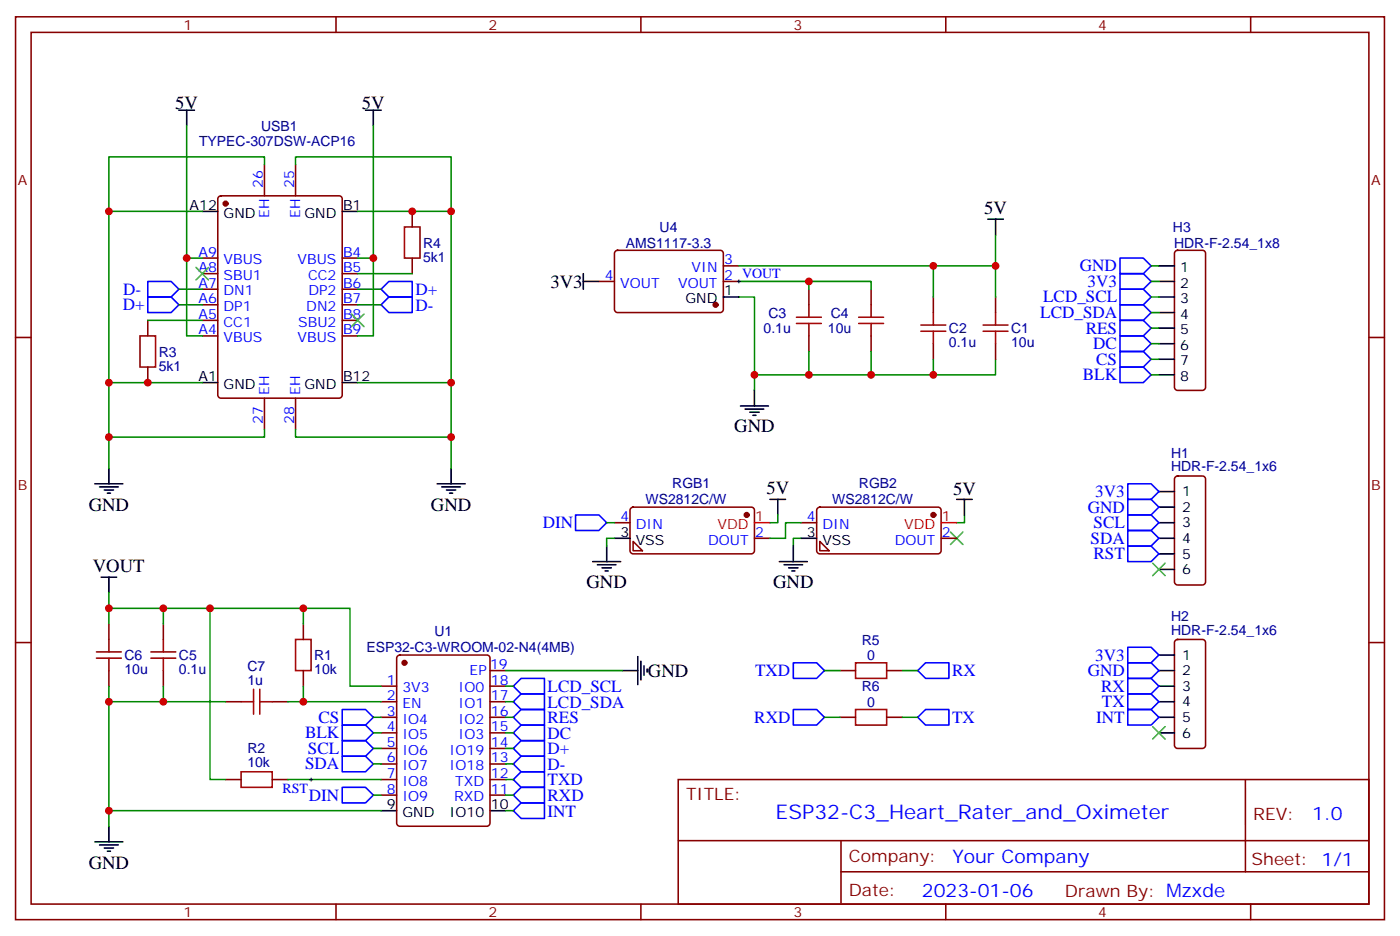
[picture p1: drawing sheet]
<svg xmlns="http://www.w3.org/2000/svg" width="317mm" height="212mm" viewBox="0 0 317 212" stroke-linecap="round" stroke-linejoin="round" font-family="sans-serif">
<g fill="none" stroke="#870000" stroke-width=".35">
<path d="M3.5 3.8h310.5v204.6h-310.5zM7.1 7.3h303.3v197.6h-303.3zM76.2 3.8v3.5M145.3 3.8v3.5M214.5 3.8v3.5M283.6 3.8v3.5M60 37.3v7.1M67 37.3v7.1M45.9 58.5h3.5M49.6 44.6l.5-.2h26.8a.71 .71 0 0 1 .7 .7v44.4a.76 .76 0 0 1-.7 .7h-26.8a.76 .76 0 0 1-.7-.7v-44.4zM77.6 58.5h3.5M93.5 47.9v3.5"/>
<path d="M93.5 58.5v3.5M139.6 56.9l.5-.2h23.2a.71 .71 0 0 1 .7 .7v12.7a.76 .76 0 0 1-.7 .7h-23.2a.76 .76 0 0 1-.8-.7v-12.7zM266.6 56.9l.5-.2h5.6a.71 .71 0 0 1 .7 .7v30.4a.76 .76 0 0 1-.7 .7h-5.6a.76 .76 0 0 1-.8-.7v-30.4zM3.5 76.5h3.6M33.5 72.6v3.5M45.9 62h3.5M45.9 65.5h3.5M45.9 69.1h3.5M45.9 72.6h3.5M45.9 76.1h3.5M77.6 62h3.5M77.6 65.5h3.5"/>
<path d="M77.6 69.1h3.5M77.6 72.6h3.5M77.6 76.1h3.5M135.8 63.8h3.5M164 63.8h3.6M164 60.3h3.6M183.4 65.5v3.6M183.4 76.1v3.6M197.6 65.5v3.6M197.6 76.1v3.6M211.7 67.3v3.5M211.7 77.9v3.5"/>
<path d="M225.8 67.3v3.5M225.8 77.9v3.5M310.4 76.5h3.6M33.5 83.2v3.5M60 90.2v7.1M67 90.2v7.1M139.3 118.5h3.6M143.1 115.1l.5-.2h26.8a.71 .71 0 0 1 .7 .7v9.2a.76 .76 0 0 1-.7 .7h-26.8a.76 .76 0 0 1-.7-.7v-9.2zM181.7 118.5h3.5M185.4 115.1l.5-.2h26.8a.71 .71 0 0 1 .7 .7v9.2a.76 .76 0 0 1-.7 .7h-26.8a.76 .76 0 0 1-.7-.7v-9.2zM266.6 108.1l.5-.2h5.6a.71 .71 0 0 1 .7 .7v23.3a.76 .76 0 0 1-.7 .7h-5.6a.76 .76 0 0 1-.8-.7v-23.3zM143.6 122.7l2.1 2.1h-2.1z"/>
<path d="M171.1 122h3.5M185.9 122.7l2.1 2.1h-2.1zM213.4 122h3.6M3.5 145.6h3.6M24.7 141.4v3.5M24.7 152v3.5M37 141.4v3.5M37 152v3.5M51.2 159h3.5M61.7 159h3.6M68.8 141.4v3.5M68.8 152v3.5"/>
<path d="M86.4 155.5h3.6M86.4 159h3.6M90.2 148.7l.5-.3h19.7a.71 .71 0 0 1 .7 .8v37.3a.76 .76 0 0 1-.7 .8h-19.7a.76 .76 0 0 1-.7-.8v-37.3zM111.1 152h3.6M111.1 155.5h3.6M111.1 159h3.6M190.5 152h3.5M201.1 152h3.5M266.6 145.1l.5-.2h5.6a.71 .71 0 0 1 .7 .7v23.3a.76 .76 0 0 1-.7 .7h-5.6a.76 .76 0 0 1-.8-.7v-23.3zM310.4 145.6h3.6M51.2 176.7h3.5M61.7 176.7h3.6"/>
<path d="M86.4 162.6h3.6M86.4 166.1h3.6M86.4 169.6h3.6M86.4 173.1h3.6M86.4 176.7h3.6M111.1 162.6h3.6M111.1 166.1h3.6M111.1 169.6h3.6M111.1 173.1h3.6M111.1 176.7h3.6M153.8 176.7h156.6v28.2h-156.6zM190.5 162.6h3.5"/>
<path d="M201.1 162.6h3.5M282.4 176.7v20.9M86.4 180.2h3.6M111.1 180.2h3.6M153.8 190.5h156.5M190.7 197.6h119.6M190.7 190.5v14.1M76.2 204.9v3.5M145.3 204.9v3.5M214.5 204.9v3.5M283.6 204.9v3.5"/>
</g>
<g fill="none" stroke="#000" stroke-width=".35">
<path d="M40.6 25h3.5M42.3 25v3.5M82.9 25h3.5M84.7 25v3.5M45.9 47.9h3.5M77.6 47.9h3.5M224 49.7h3.5M225.8 49.7v3.5M132.3 63.8h3.5M132.3 62v3.5M164 67.3h3.6M262.8 60.3h3.5"/>
<path d="M262.8 63.8h3.5M262.8 67.3h3.5M262.8 70.8h3.5M262.8 74.4h3.5M262.8 77.9h3.5M45.9 86.7h3.5M77.6 86.7h3.5M167.9 92h6.4M169 92.7h4.2M170 93.4h2.2M170.7 94.1h.7M171.1 88.5v3.5"/>
<path d="M262.8 81.4h3.5M262.8 84.9h3.5M21.5 109.6h6.4M22.6 110.3h4.2M23.6 111.1h2.2M24.3 111.8h.7M24.7 106.1v3.5M99.1 109.6h6.4M100.2 110.3h4.2M101.2 111.1h2.2M102 111.8h.7M102.3 106.1v3.5"/>
<path d="M174.6 113.2h3.6M176.4 113.2v3.5M217 113.2h3.5M218.7 113.2v3.5M262.8 111.4h3.5M262.8 114.9h3.5M262.8 118.5h3.5M22.9 130.8h3.6M24.7 130.8v3.5M134.4 127.3h6.4M135.5 128h4.2M136.5 128.7h2.1"/>
<path d="M137.2 129.4h.7M137.6 123.8v3.5M139.3 122h3.6M176.7 127.3h6.4M177.8 128h4.2M178.9 128.7h2.1M179.6 129.4h.7M179.9 123.8v3.5M181.7 122h3.5M262.8 122h3.5M262.8 125.5h3.5M262.8 129h3.5"/>
<path d="M141.1 152h3.5M144.6 148.8v6.4M145.3 149.9v4.2M146 150.9v2.1M146.8 151.6v.7M262.8 148.4h3.5M262.8 152h3.5M262.8 155.5h3.5M262.8 159h3.5M262.8 162.6h3.5M262.8 166.1h3.5M21.5 190.8h6.4"/>
<path d="M22.6 191.5h4.2M23.6 192.2h2.2M24.3 192.9h.7M24.7 187.3v3.5M86.4 183.7h3.6M111.1 183.7h3.6"/>
</g>
<g fill="#870000" stroke="#870000" stroke-width=".35">
<circle cx="91.7" cy="150.2" r=".53"/>
<circle cx="51.2" cy="46.1" r=".53"/>
<circle cx="169.3" cy="116.7" r=".53"/>
<circle cx="162.3" cy="69.1" r=".53"/>
<circle cx="211.7" cy="116.7" r=".53"/>
</g>
<g fill="none" stroke="#00f" stroke-width=".35">
<path d="M254 58.5h5.3l1.8 1.8-1.8 1.7h-5.3zM33.5 63.8h5.3l1.8 1.7-1.8 1.8h-5.3zM33.5 67.3h5.3l1.8 1.8-1.8 1.7h-5.3zM86.4 65.5l1.8-1.7h5.3v3.5h-5.3zM86.4 69.1l1.8-1.8h5.3v3.5h-5.3zM254 62h5.3l1.8 1.8-1.8 1.7h-5.3zM254 65.5h5.3l1.8 1.8-1.8 1.8h-5.3zM254 69.1h5.3l1.8 1.7-1.8 1.8h-5.3zM254 72.6h5.3l1.8 1.8-1.8 1.7h-5.3zM254 76.1h5.3l1.8 1.8-1.8 1.8h-5.3zM254 79.7h5.3l1.8 1.7-1.8 1.8h-5.3zM254 83.2h5.3l1.8 1.7-1.8 1.8h-5.3z"/>
<path d="M130.5 116.7h5.3l1.8 1.8-1.8 1.7h-5.3zM255.8 109.6h5.3l1.7 1.8-1.7 1.8h-5.3zM255.8 113.2h5.3l1.7 1.7-1.7 1.8h-5.3zM255.8 116.7h5.3l1.7 1.8-1.7 1.7h-5.3zM255.8 120.2h5.3l1.7 1.8-1.7 1.8h-5.3zM255.8 123.8h5.3l1.7 1.7-1.7 1.8h-5.3zM116.4 155.5l1.8-1.8h5.3v3.6h-5.3zM118.2 157.3h5.3v3.5h-5.3l-1.8-1.8zM179.9 150.2h5.3l1.8 1.8-1.8 1.7h-5.3zM208.1 152l1.8-1.8h5.3v3.5h-5.3zM255.8 146.7h5.3l1.7 1.7-1.7 1.8h-5.3zM255.8 150.2h5.3l1.7 1.8-1.7 1.7h-5.3z"/>
<path d="M255.8 153.7h5.3l1.7 1.8-1.7 1.8h-5.3zM255.8 157.3h5.3l1.7 1.7-1.7 1.8h-5.3zM77.6 160.8h5.3l1.8 1.8-1.8 1.7h-5.3zM77.6 164.3h5.3l1.8 1.8-1.8 1.8h-5.3zM77.6 167.9h5.3l1.8 1.7-1.8 1.8h-5.3zM77.6 171.4h5.3l1.8 1.7-1.8 1.8h-5.3zM77.6 178.4h5.3l1.8 1.8-1.8 1.8h-5.3zM116.4 162.6l1.8-1.8h5.3v3.5h-5.3zM116.4 166.1l1.8-1.8h5.3v3.6h-5.3zM116.4 169.6l1.8-1.7h5.3v3.5h-5.3zM116.4 173.1l1.8-1.7h5.3v3.5h-5.3zM116.4 176.7l1.8-1.8h5.3v3.5h-5.3z"/>
<path d="M179.9 160.8h5.3l1.8 1.8-1.8 1.7h-5.3zM208.1 162.6l1.8-1.8h5.3v3.5h-5.3zM255.8 160.8h5.3l1.7 1.8-1.7 1.7h-5.3zM116.4 180.2l1.8-1.8h5.3v3.6h-5.3zM116.4 183.7l1.8-1.7h5.3v3.5h-5.3z"/>
</g>
<path d="M44.4 60.6l2.9 2.8M47.3 60.6l-2.9 2.8M79.7 71.2l2.8 2.8M82.5 71.2l-2.8 2.8M215.5 120.6l2.9 2.8M218.4 120.6l-2.9 2.8M261.4 127.6l2.8 2.9M264.2 127.6l-2.8 2.9M261.4 164.7l2.8 2.8M264.2 164.7l-2.8 2.8" fill="none" stroke="#3c3" stroke-width=".35"/>
<g fill="none" stroke="#008700" stroke-width=".35">
<path d="M42.3 28.5v47.6h3.6M60 37.3v-1.7h-35.3v12.3M67 37.3v-1.7h35.3v12.3M84.7 28.5v47.6h-3.6M42.3 58.5h3.6M45.9 47.9h-21.2v58.2M81.1 47.9h21.2v58.2M81.1 58.5h3.6M225.8 53.2v14.1M33.5 72.6h12.4M40.6 65.5h5.3M40.6 69.1h5.3"/>
<path d="M81.1 65.5h5.3M81.1 69.1h5.3M81.1 62h12.4M167.6 67.3h3.5v21.2M167.6 63.8h30v1.7M167.6 60.3h58.2M183.4 63.8v1.7M183.4 79.7v5.2M197.6 79.7v5.2M211.7 60.3v7M261.1 77.9h1.7M261.1 74.4h1.7"/>
<path d="M261.1 70.8h1.7M261.1 67.3h1.7M261.1 63.8h1.7M261.1 60.3h1.7M24.7 86.7h21.2M60 97.3v1.8h-35.3M67 97.3v1.8h35.3M81.1 86.7h21.2M211.7 81.4v3.5M225.8 81.4v3.5h-54.7M261.1 84.9h1.7M261.1 81.4h1.7"/>
<path d="M137.6 118.5h1.7M176.4 116.7v1.8h-1.8M181.7 118.5h-3.5v3.5h-3.6M218.7 116.7v1.8h-1.7M24.7 137.9h44.1v3.5M24.7 134.3v7.1M37 137.9v3.5M47.6 137.9v38.8h3.6M68.8 137.9h10.6v17.6h7M139.3 122h-1.7v1.8M181.7 122h-1.8v1.8M24.7 159h26.5"/>
<path d="M24.7 155.5v31.8M37 155.5v3.5M65.3 159h21.1M68.8 155.5v3.5M114.7 159h1.7M114.7 155.5h1.7M114.7 152h26.4M187 152h3.5M204.6 152h3.5M65.3 176.7h21.1M84.7 173.1h1.7M84.7 169.6h1.7"/>
<path d="M84.7 166.1h1.7M84.7 162.6h1.7M114.7 176.7h1.7M114.7 173.1h1.7M114.7 169.6h1.7M114.7 166.1h1.7M114.7 162.6h1.7M187 162.6h3.5M204.6 162.6h3.5M24.7 183.7h61.7M84.7 180.2h1.7M114.7 183.7h1.7"/>
<path d="M114.7 180.2h1.7"/>
</g>
<g fill="none" stroke="#a10000" stroke-width=".35">
<path d="M91.7 51.4h3.5v7.1h-3.5zM31.7 76.1h3.6v7.1h-3.6zM180.6 73.3h5.7M180.6 71.9h5.7M183.4 69.1v2.8M183.4 73.3v2.8M194.7 73.3h5.7M194.7 71.9h5.7M197.6 69.1v2.8M197.6 73.3v2.8M208.8 75.1h5.7M208.8 73.7h5.7"/>
<path d="M211.7 70.8v2.9M211.7 75.1v2.8M223 75.1h5.6M223 73.7h5.6M225.8 70.8v2.9M225.8 75.1v2.8M21.9 149.2h5.6M21.9 147.7h5.6M24.7 144.9v2.8M24.7 149.2v2.8M34.2 149.2h5.7M34.2 147.7h5.7"/>
<path d="M37 144.9v2.8M37 149.2v2.8M54.7 159h2.8M57.5 156.2v5.7M58.9 156.2v5.7M58.9 159h2.8M67 144.9h3.6v7.1h-3.6zM194 150.2h7.1v3.5h-7.1zM54.7 174.9h7v3.5h-7zM194 160.8h7.1v3.5h-7.1z"/>
</g>
<path d="M171.1 118.5h3.5M213.4 118.5h3.6" fill="none" stroke="#f00" stroke-width=".35"/>
<path d="M167.2 63.8h.7M167.6 63.4v.7M70.2 176.7h.7M70.6 176.3v.7" fill="none" stroke="#000" stroke-width=".23"/>
<g fill="#c00">
<circle cx="84.7" cy="58.5" r=".88"/>
<circle cx="42.3" cy="58.5" r=".88"/>
<circle cx="24.7" cy="86.7" r=".88"/>
<circle cx="33.5" cy="86.7" r=".88"/>
<circle cx="93.5" cy="47.9" r=".88"/>
<circle cx="102.3" cy="86.7" r=".88"/>
<circle cx="102.3" cy="47.9" r=".88"/>
<circle cx="24.7" cy="47.9" r=".88"/>
<circle cx="24.7" cy="99.1" r=".88"/>
<circle cx="102.3" cy="99.1" r=".88"/>
<circle cx="225.8" cy="60.3" r=".88"/>
<circle cx="171.1" cy="84.9" r=".88"/>
<circle cx="211.7" cy="60.3" r=".88"/>
<circle cx="211.7" cy="84.9" r=".88"/>
<circle cx="68.8" cy="159" r=".88"/>
<circle cx="24.7" cy="137.9" r=".88"/>
<circle cx="37" cy="137.9" r=".88"/>
<circle cx="47.6" cy="137.9" r=".88"/>
<circle cx="24.7" cy="183.7" r=".88"/>
<circle cx="24.7" cy="159" r=".88"/>
<circle cx="37" cy="159" r=".88"/>
<circle cx="68.8" cy="137.9" r=".88"/>
<circle cx="183.4" cy="63.8" r=".88"/>
<circle cx="197.6" cy="84.9" r=".88"/>
<circle cx="183.4" cy="84.9" r=".88"/>
</g>
<text font-size="4.6" fill="#00f" x="175.9" y="185.7">ESP32-C3_Heart_Rater_and_Oximeter</text>
<g font-size="4.2">
<text x="39.7" y="24.6">5V</text>
<text x="82.1" y="24.6">5V</text>
<text x="223.2" y="48.6">5V</text>
<text x="124.8" y="65.2">3V3</text>
<text x="166.5" y="98">GND</text>
<text x="173.8" y="112.1">5V</text>
<text x="216.1" y="112.1">5V</text>
<text x="20.1" y="115.7">GND</text>
<text x="97.7" y="115.7">GND</text>
<text x="21.1" y="129.7">VOUT</text>
<text x="133" y="133.4">GND</text>
<text x="175.3" y="133.4">GND</text>
<text x="146.9" y="153.4">GND</text>
<text x="20.1" y="196.8">GND</text>
</g>
<g font-size="4.2" fill="#00f">
<text x="297.6" y="185.9">1.0</text>
<text x="216" y="195.5">Your Company</text>
<text x="209.1" y="203.3">2023-01-06</text>
</g>
<g font-size="3.9" fill="#00f">
<text x="244.9" y="61.5">GND</text>
<text x="246.6" y="65">3V3</text>
<text x="27.8" y="70.3">D+</text>
<text x="27.9" y="66.8">D-</text>
<text x="94.2" y="66.9">D+</text>
<text x="94.2" y="70.4">D-</text>
<text x="236.6" y="68.6">LCD_SCL</text>
<text x="235.9" y="72.1">LCD_SDA</text>
<text x="246.2" y="75.6">RES</text>
<text x="247.9" y="79.1">DC</text>
<text x="248.6" y="82.7">CS</text>
<text x="245.6" y="86.2">BLK</text>
<text x="248.4" y="112.6">3V3</text>
<text x="123.1" y="119.6">DIN</text>
<text x="246.7" y="116.2">GND</text>
<text x="248" y="119.7">SCL</text>
<text x="247.3" y="123.2">SDA</text>
<text x="248" y="126.8">RST</text>
<text x="248.4" y="149.7">3V3</text>
<text x="171.3" y="153.2">TXD</text>
<text x="215.9" y="153.2">RX</text>
<text x="246.7" y="153.2">GND</text>
<text x="124.2" y="160.3">LCD_SDA</text>
<text x="124.2" y="156.8">LCD_SCL</text>
<text x="249.7" y="156.7">RX</text>
<text x="249.9" y="160.3">TX</text>
<text x="69.2" y="167.3">BLK</text>
<text x="72.2" y="163.8">CS</text>
<text x="124.2" y="163.9">RES</text>
<text x="124.2" y="167.4">DC</text>
<text x="171.1" y="163.8">RXD</text>
<text x="215.9" y="163.9">TX</text>
<text x="248.6" y="163.8">INT</text>
<text x="69.8" y="170.9">SCL</text>
<text x="124.2" y="170.9">D+</text>
<text x="69.2" y="174.4">SDA</text>
<text x="124.2" y="177.9">TXD</text>
<text x="124.2" y="174.5">D-</text>
<text x="70" y="181.5">DIN</text>
<text x="124.2" y="181.5">RXD</text>
<text x="124.2" y="185.1">INT</text>
</g>
<g font-size="3.9" fill="#800">
<text x="155.6" y="181.3">TITLE:</text>
<text x="284.2" y="185.9">REV:</text>
<text x="192.5" y="195.5">Company:</text>
<text x="283.9" y="196.1">Sheet: 1/1</text>
<text x="192.5" y="203.1">Date:</text>
<text x="241.5" y="203.2">Draw</text>
<text x="251.7" y="203.2">n By: Mzxde</text>
</g>
<g font-size="3.2" fill="#800">
<text x="41.6" y="6.8">1</text>
<text x="110.8" y="6.8">2</text>
<text x="179.9" y="6.8">3</text>
<text x="249.1" y="6.8">4</text>
<text x="4.1" y="41.9">A</text>
<text x="311" y="41.9">A</text>
<text x="4.1" y="111.1">B</text>
<text x="311" y="111.1">B</text>
<text x="41.6" y="207.9">1</text>
<text x="110.8" y="207.9">2</text>
<text x="179.9" y="207.9">3</text>
<text x="249.1" y="207.9">4</text>
</g>
<g font-size="3.2" fill="#000080">
<text x="59.2" y="29.6">USB1</text>
<text x="45.1" y="33.2">TYPEC-307DSW-ACP16</text>
<text x="149.6" y="52.5">U4</text>
<text x="266" y="52.6">H3</text>
<text x="96" y="59.3">5k1</text>
<text x="96" y="56.1">R4</text>
<text x="141.9" y="56.1">AMS1117-3.3</text>
<text x="266.3" y="56.1">HDR-F-2.54_1x8</text>
<text x="174.3" y="72">C3</text>
<text x="188.4" y="72">C4</text>
<text x="173.2" y="75.5">0.1u</text>
<text x="187.8" y="75.5">10u</text>
<text x="215.2" y="75.5">C2</text>
<text x="229.3" y="75.5">C1</text>
<text x="36" y="84">5k1</text>
<text x="36" y="80.8">R3</text>
<text x="215.2" y="78.7">0.1u</text>
<text x="229.3" y="78.7">10u</text>
<text x="265.6" y="106.8">HDR-F-2.54_1x6</text>
<text x="265.6" y="103.7">H1</text>
<text x="152.5" y="110.6">RGB1</text>
<text x="194.8" y="110.6">RGB2</text>
<text x="146.4" y="114.3">WS2812C/W</text>
<text x="188.7" y="114.3">WS2812C/W</text>
<text x="265.6" y="143.9">HDR-F-2.54_1x6</text>
<text x="265.6" y="140.7">H2</text>
<text x="28.2" y="149.6">C6</text>
<text x="40.6" y="149.6">C5</text>
<text x="71.3" y="149.6">R1</text>
<text x="83.1" y="147.8">ESP32-C3-WROOM-02-N4(4MB)</text>
<text x="98.5" y="144.2">U1</text>
<text x="195.5" y="146.1">R5</text>
<text x="196.6" y="149.6">0</text>
<text x="28.2" y="152.8">10u</text>
<text x="40.6" y="152.8">0.1u</text>
<text x="56.1" y="155.2">1u</text>
<text x="56.1" y="152">C7</text>
<text x="71.3" y="152.8">10k</text>
<text x="195.5" y="156.6">R6</text>
<text x="196.6" y="160.2">0</text>
<text x="56.1" y="173.8">10k</text>
<text x="56.1" y="170.7">R2</text>
</g>
<g font-size="3.2">
<text x="43" y="47.6">A12</text>
<text x="77.8" y="47.6">B1</text>
<text x="50.7" y="49.3">GND</text>
<text x="69" y="49.3">GND</text>
<text x="267.7" y="61.7">1</text>
<text x="267.7" y="65.2">2</text>
<text x="155.5" y="68.7">GND</text>
<text x="164.2" y="67">1</text>
<text x="267.7" y="68.7">3</text>
<text x="267.7" y="72.2">4</text>
<text x="267.7" y="75.8">5</text>
<text x="267.7" y="79.3">6</text>
<text x="267.7" y="82.8">7</text>
<text x="45" y="86.4">A1</text>
<text x="50.7" y="88.1">GND</text>
<text x="69" y="88.1">GND</text>
<text x="77.8" y="86.4">B12</text>
<text x="267.7" y="86.4">8</text>
<text x="268.1" y="112.5">1</text>
<text x="268.1" y="116">2</text>
<text x="268.1" y="119.5">3</text>
<text x="140.7" y="121.6">3</text>
<text x="144.2" y="123.4">VSS</text>
<text x="183" y="121.6">3</text>
<text x="186.5" y="123.4">VSS</text>
<text x="268.1" y="123">4</text>
<text x="268.1" y="126.6">5</text>
<text x="268.1" y="130.1">6</text>
<text x="268.1" y="149.5">1</text>
<text x="268.1" y="153">2</text>
<text x="268.1" y="156.6">3</text>
<text x="268.1" y="160.1">4</text>
<text x="268.1" y="163.6">5</text>
<text x="268.1" y="167.1">6</text>
<text x="87.8" y="183.4">9</text>
<text x="91.3" y="185.1">GND</text>
<text x="102" y="185.1">IO10</text>
<text x="111.3" y="183.4">10</text>
</g>
<g font-size="3.2" fill="#00f">
<text x="59.6" y="42.6" transform="rotate(-90 59.6 42.6)">26</text>
<text x="66.7" y="42.6" transform="rotate(-90 66.7 42.6)">25</text>
<text x="61" y="49.5" transform="rotate(-90 61 49.5)">EH</text>
<text x="68.1" y="49.5" transform="rotate(-90 68.1 49.5)">EH</text>
<text x="45" y="58.1">A9</text>
<text x="50.7" y="59.9">VBUS</text>
<text x="67.5" y="59.9">VBUS</text>
<text x="77.8" y="58.1">B4</text>
<text x="164.2" y="59.9">3</text>
<text x="45" y="61.7">A8</text>
<text x="45" y="65.2">A7</text>
<text x="50.7" y="63.4">SBU1</text>
<text x="69.9" y="63.4">CC2</text>
<text x="77.8" y="65.2">B6</text>
<text x="77.8" y="61.7">B5</text>
<text x="137.2" y="63.4">4</text>
<text x="140.7" y="65.2">VOUT</text>
<text x="153.8" y="65.2">VOUT</text>
<text x="156.9" y="61.7">VIN</text>
<text x="164.2" y="63.4">2 VOUT</text>
<text x="45" y="68.7">A6</text>
<text x="50.7" y="67">DN1</text>
<text x="50.7" y="70.5">DP1</text>
<text x="69.5" y="70.5">DN2</text>
<text x="69.9" y="67">DP2</text>
<text x="77.8" y="68.7">B7</text>
<text x="45" y="72.2">A5</text>
<text x="45" y="75.8">A4</text>
<text x="50.7" y="74">CC1</text>
<text x="50.7" y="77.5">VBUS</text>
<text x="67.5" y="77.5">VBUS</text>
<text x="67.6" y="74">SBU2</text>
<text x="77.8" y="75.8">B9</text>
<text x="77.8" y="72.2">B8</text>
<text x="61" y="89.5" transform="rotate(-90 61 89.5)">EH</text>
<text x="68.1" y="89.5" transform="rotate(-90 68.1 89.5)">EH</text>
<text x="59.6" y="96" transform="rotate(-90 59.6 96)">27</text>
<text x="66.7" y="96" transform="rotate(-90 66.7 96)">28</text>
<text x="140.7" y="118.1">4</text>
<text x="144.2" y="119.9">DIN</text>
<text x="183" y="118.1">4</text>
<text x="186.5" y="119.9">DIN</text>
<text x="160.6" y="123.4">DOUT</text>
<text x="171.3" y="121.6">2</text>
<text x="202.9" y="123.4">DOUT</text>
<text x="213.6" y="121.6">2</text>
<text x="87.8" y="155.2">1</text>
<text x="106.5" y="153">EP</text>
<text x="111.1" y="151.6">19</text>
<text x="111.3" y="155.2">18</text>
<text x="87.8" y="158.7">2</text>
<text x="91.3" y="160.4">EN</text>
<text x="91.3" y="156.9">3V3</text>
<text x="104" y="156.9">IO0</text>
<text x="104" y="160.4">IO1</text>
<text x="111.3" y="158.7">17</text>
<text x="87.8" y="165.7">4</text>
<text x="87.8" y="162.2">3</text>
<text x="91.3" y="167.5">IO5</text>
<text x="91.3" y="164">IO4</text>
<text x="104" y="164">IO2</text>
<text x="104" y="167.5">IO3</text>
<text x="111.3" y="162.2">16</text>
<text x="111.3" y="165.7">15</text>
<text x="87.8" y="172.8">6</text>
<text x="87.8" y="169.3">5</text>
<text x="91.3" y="171">IO6</text>
<text x="102" y="171">IO19</text>
<text x="111.3" y="169.3">14</text>
<text x="111.3" y="172.8">13</text>
<text x="64.1" y="179.8">RST</text>
<text x="87.8" y="179.8">8</text>
<text x="87.8" y="176.3">7</text>
<text x="91.3" y="178.1">IO8</text>
<text x="91.3" y="174.6">IO7</text>
<text x="102" y="174.6">IO18</text>
<text x="103.2" y="178.1">TXD</text>
<text x="111.3" y="176.3">12</text>
<text x="111.3" y="179.8">11</text>
<text x="91.3" y="181.6">IO9</text>
<text x="103" y="181.6">RXD</text>
</g>
<g font-size="3.2" fill="#f00">
<text x="162.7" y="119.9">VDD</text>
<text x="171.3" y="118.1">1</text>
<text x="205.1" y="119.9">VDD</text>
<text x="213.6" y="118.1">1</text>
</g>
</svg>
